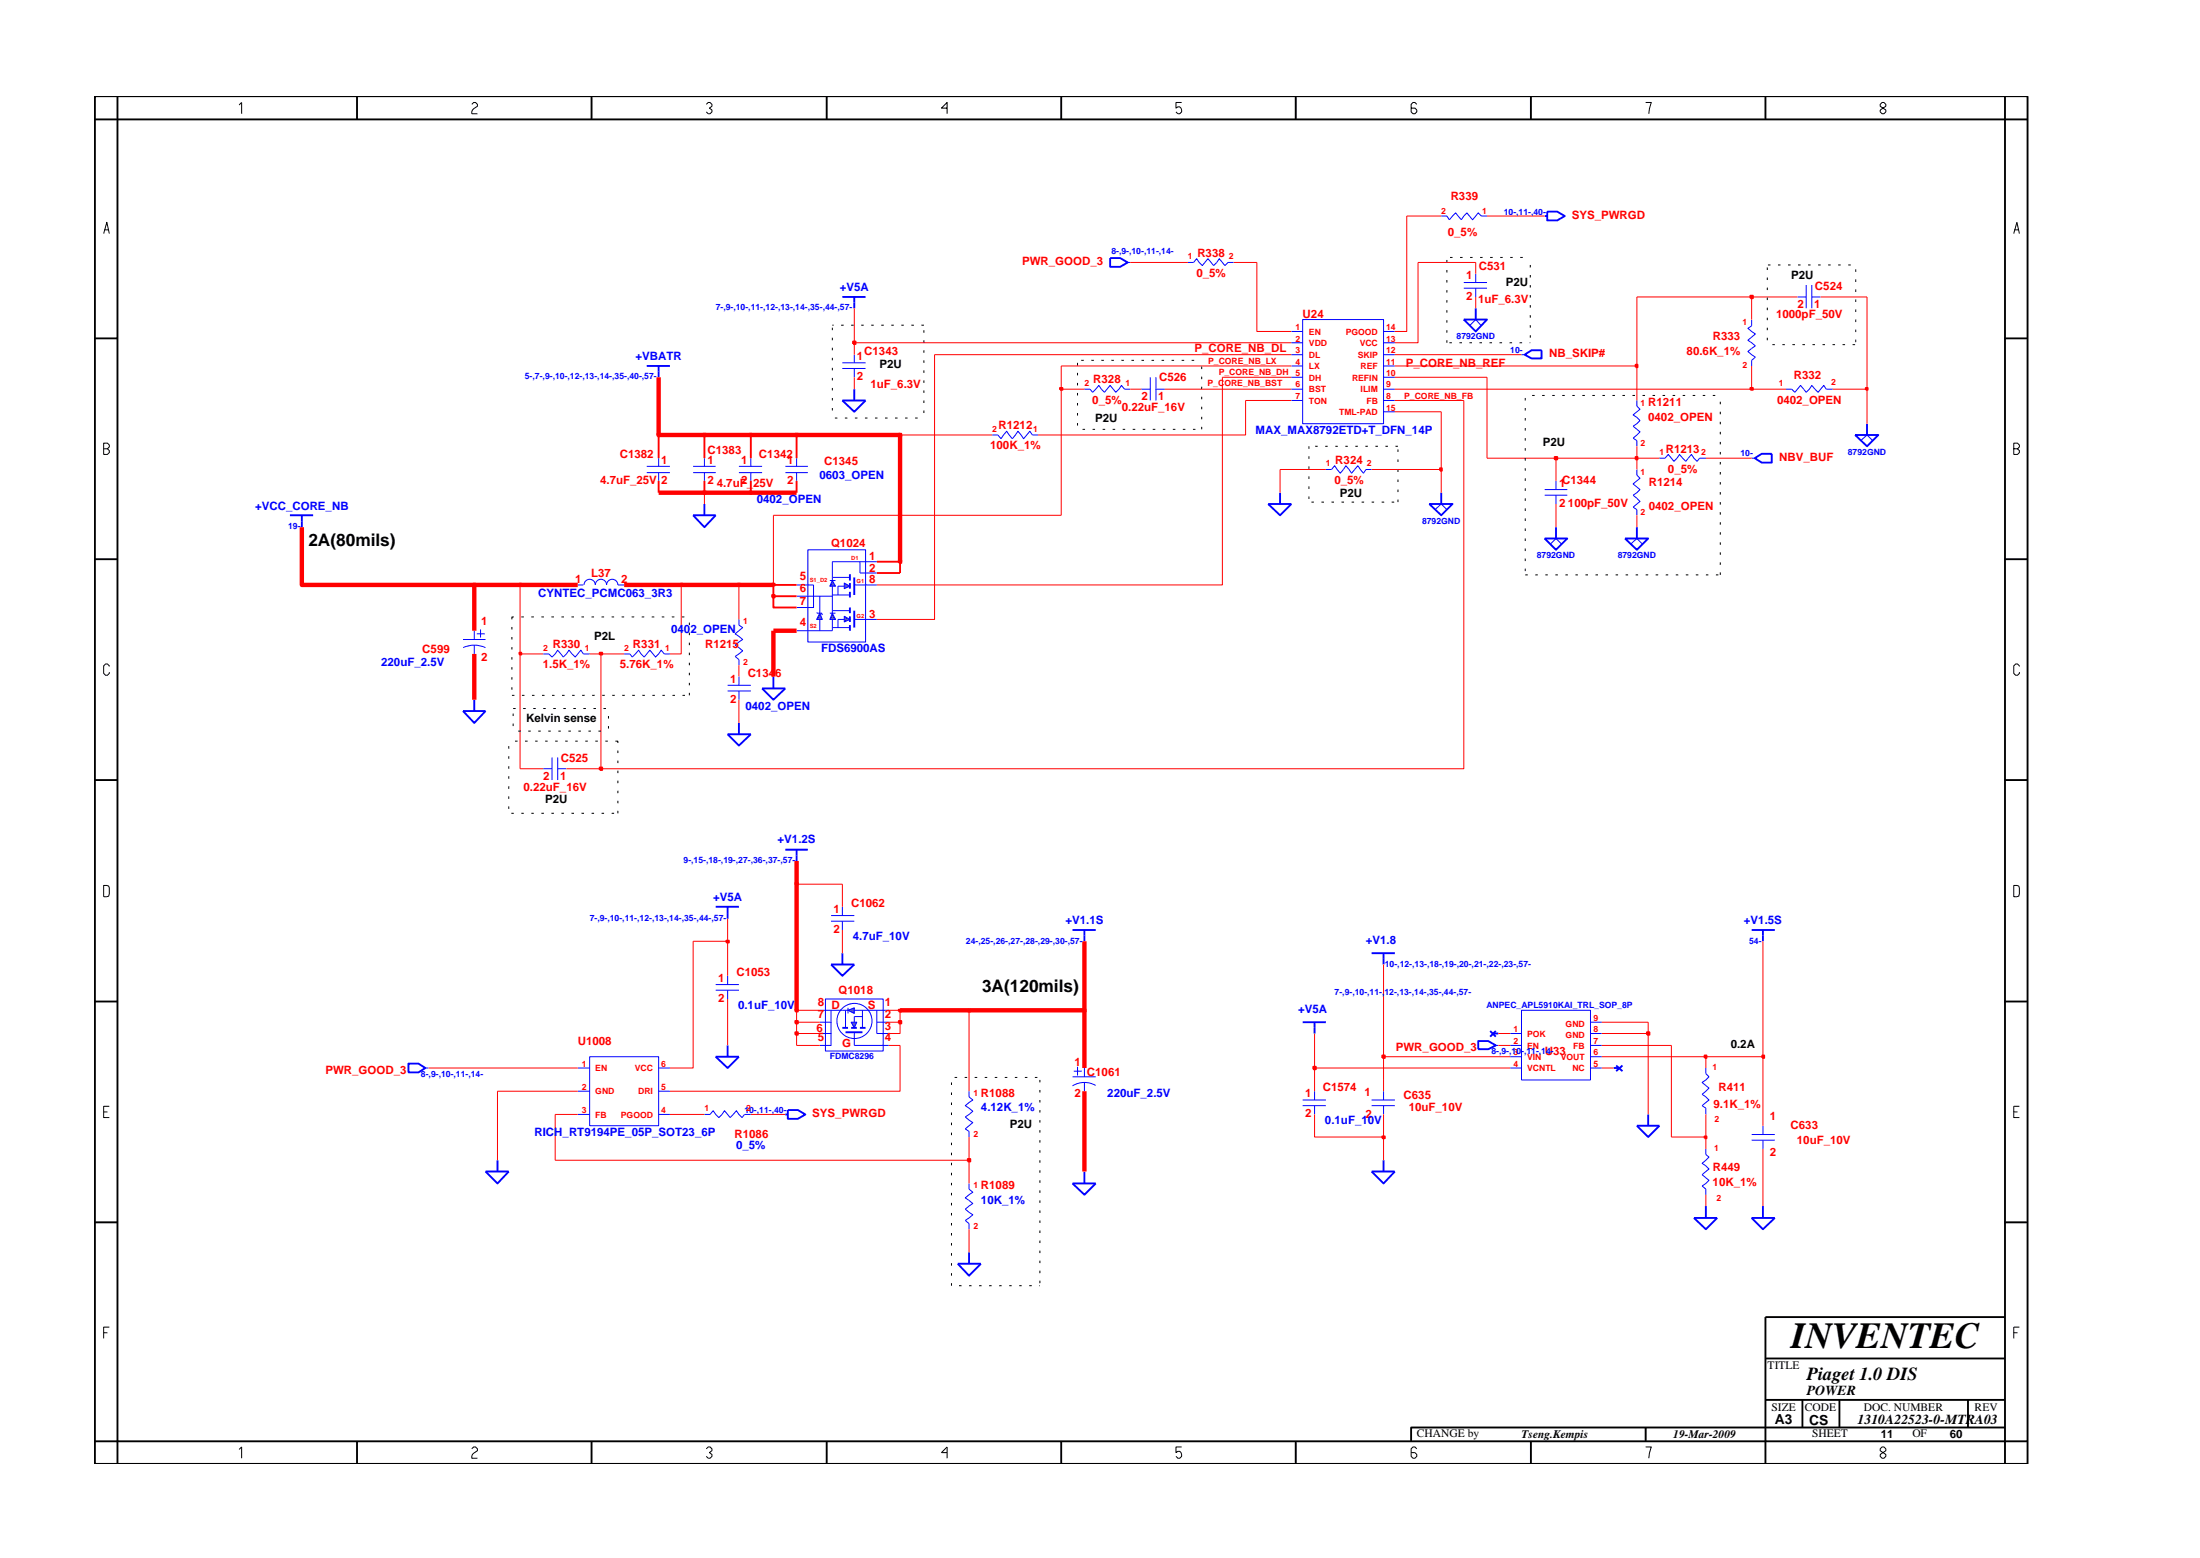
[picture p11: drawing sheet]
<svg xmlns="http://www.w3.org/2000/svg" width="297mm" height="210mm" viewBox="0 0 297 210" stroke-linecap="round" stroke-linejoin="round" font-family="sans-serif">
<g fill="none" stroke="#00f" stroke-width=".25">
<path d="M115.3 77.9v2.4M208.6 72.7h3l-1.5 1.5zM210.1 71.1v1.6M144.8 125.5h3.1M146.4 125.5v1.5M175.9 138h3.1M177.5 138v1.5M201.2 139.1l.8 .8M201.5 139.5h.8M202 139.1l-.8 .8M55.1 143.5h1.4l.9 .6-.9 .6h-1.4zM106 150.4h.4"/>
<path d="M106.4 149.8h1.3l1 .6-1 .6h-1.3zM144.8 159.7h3.1l-1.5 1.5zM146.4 158.1v1.6M221 151.9h3.1l-1.6 1.5zM222.5 150.4v1.5"/>
</g>
<g fill="none" stroke="#00f" stroke-width=".14">
<path d="M146.4 52.5h.8l.3 .4 .9-.9 .7 .9 .8-.9 .8 .9 .7-.9 .4 .5h.8M154.1 52.5h1.2M155.3 50.9v3.1M156.1 52.5h1.2M156.1 50.9v3.1M209.3 73.4l.8-.7 .7 .7M224.1 61.8h.7l.4-.5 .8 1 .8-1 .8 1 .8-1 .7 1 .4-.5h.8M73.3 88.3h.8l.4 .4 .8-1 .8 1 .7-1 .9 1 .7-1 .4 .6h.8M84.3 88.3h.7l.4 .4 .8-1 .8 1 .7-1 .8 1 .8-1 .4 .6h.8M57.4 144.1h.5M185.2 149.2h3.1M185.2 148.4h3.1"/>
<path d="M186.8 147.3v1.1M186.8 149.2v1.2"/>
</g>
<path d="M112.4 78.3l.4 .8h-.8z" fill="#3c3cc8"/>
<path d="M112 78.3h.8M112.4 78.3l.4 .8h-.8z" fill="none" stroke="#00f" stroke-width=".14"/>
<path d="M114 78.7l.8 .4-.8 .3z" fill="#3c3cc8"/>
<path d="M112.4 79.1v1.2h2.4M114 78.7l.8 .4-.8 .3zM114 79.1h-.9v1.2M114.8 77.9h-2.4v.4" fill="none" stroke="#00f" stroke-width=".14"/>
<path d="M114.8 77.5v.8M114.8 78.7v.7M114.8 79.9v.7" fill="none" stroke="#00f" stroke-width=".25"/>
<path d="M110.7 82.7l.3 .9h-.7z" fill="#3c3cc8"/>
<path d="M112.4 75.8v2.1M110.3 82.7h.6l.1 .3M110.7 82.7l.3 .9h-.7z" fill="none" stroke="#00f" stroke-width=".14"/>
<path d="M115.3 82.4v2.3" fill="none" stroke="#00f" stroke-width=".25"/>
<path d="M112.4 82.7l.4 .9h-.8z" fill="#3c3cc8"/>
<path d="M112 82.7h.8M112.4 82.7l.4 .9h-.8z" fill="none" stroke="#00f" stroke-width=".14"/>
<path d="M114 83.2l.8 .4-.8 .3z" fill="#3c3cc8"/>
<g fill="none" stroke="#00f" stroke-width=".14">
<path d="M243.9 38.5v3.1M244.6 38.5v3.1M113.7 49h3.2M113.7 49.7h3.2M115.3 47.9v1.1M115.3 49.7v1.2M221 54v.8l.4 .4-.9 .8 .9 .8-.9 .7 .9 .8-.9 .8 .5 .4v.7M242.7 40.1h1.2M244.6 40.1h1.2M107.6 78.9h2.2v3.1h-2.2M109.1 74.2h7.8v12.4h-7.8zM112.4 75.8h6"/>
<path d="M115.3 78.9h3.1M116.1 75.8v1.5h2.3M193.7 68.8l.9-.8 .8 .8M208.6 66.1h3M208.6 66.8h3M210.1 64.9v1.2M210.1 66.8v1.2M220.2 73.4l.8-.7 .8 .7M107.6 80.5h4.8M110.7 80.5v2.2M110.7 83.6v1.5M112.4 80.3v2.4"/>
<path d="M112.4 83.6v1.5h-4.8M112.4 84.7h2.4M112.4 82.4h2.4M114 83.2l.8 .4-.8 .3zM114 83.6h-.9v1.1M115.3 83.6h3.1M112.2 123.6h3.1M112.2 124.3h3.1M113.7 122.4v1.2M113.7 124.3v1.2M115.3 139.3v1.8M203.9 139.5h1.5"/>
<path d="M205.4 136.3h9.3v9.4h-9.3zM214.7 139.5h1.6M214.7 138h1.6M130.8 159.7v.8l.5 .4-1 .8 1 .7-1 .8 1 .7-1 .8 .5 .4v.8M203.9 141.1h1.5M203.9 144.1h1.5M203.9 142.6h1.5M214.7 142.6h1.6M214.7 141.1h1.6M214.7 144.1h1.6M230.3 144.1v.8l.4 .4-.9 .8 .9 .7-.9 .9 .9 .7-.9 .8 .5 .3v.9M236.5 153.1h3.1"/>
<path d="M236.5 153.9h3.1M238 151.9v1.2M238 153.9v1.2"/>
</g>
<g fill="none" stroke="#00f" stroke-width=".25">
<path d="M193 68h3.1l-1.5 1.5zM194.6 66.5v1.5M219.4 72.7h3.1l-1.5 1.5zM221 71.1v1.6M62.5 96h3.1l-1.6 1.6zM64 94.4v1.6M114.8 82v.7M114.8 83.2v.7M114.8 84.4v.7M96.6 122.4h3.2M98.2 122.4v1.6M114.2 139.3h2.2"/>
<path d="M185.2 128.6h3.1M186.8 128.6v1.6M236.5 125.5h3.1M238 125.5v1.5M228.7 164.4h3.1l-1.5 1.5zM230.3 162.8v1.6"/>
</g>
<path d="M114.5 136.3l.8-.3v.8z" fill="#3c3cc8"/>
<path d="M114.5 136.3l.8-.3v.8zM114.5 136v.8" fill="none" stroke="#00f" stroke-width=".14"/>
<path d="M114.9 138h.8l-.4 .7z" fill="#3c3cc8"/>
<g fill="none" stroke="#00f" stroke-width=".14">
<path d="M152.3 35.4h.3M160.4 35.4h.7l.5-.5 .7 .9 .8-.9 .8 .9 .7-.9 .8 .9 .4-.4h.8M194.6 29.2h.8l.3 .5 .8-1 .8 1 .8-1 .7 1 .8-1 .4 .5h.8M197.6 38.9h3.2M197.6 38.1h3.2M199.2 36.9v1.2M199.2 38.9v1.2M134 58.7h.7l.5 .5 .7-1 .8 1 .7-1 .8 1 .9-1 .3 .5h.8M174.4 52.5h1.5M174.4 46.3h1.5M174.4 49.4h1.5M174.4 44.7h1.5"/>
<path d="M174.4 47.9h1.5M174.4 50.9h1.5M174.4 54h1.5M175.9 43.1h10.9v14.1h-10.9zM186.8 44.7h1.5M186.8 47.9h1.5M186.8 50.9h1.5M186.8 54h1.5M186.8 52.5h1.5M186.8 46.3h1.5M186.8 49.4h1.5M186.8 55.6h1.5"/>
<path d="M198.4 44l.8-.9 .8 .9M205.4 47.9h.5M236.5 43.1v.9l-.5 .3 1 .8-1 .8 1 .8-1 .7 1 .8-.5 .4v.8M241.2 52.5h.7l.4 .4 .8-.9 .8 .9 .7-.9 .9 .9 .7-.9 .4 .5h.8M251.2 59.5l.9-.8 .7 .8M78 78.9h.8M78.9 78.9a.76 .76 0 0 1 .7-.7 .76 .76 0 0 1 .8 .7 .76 .76 0 0 1 .7-.7 .76 .76 0 0 1 .8 .7 .76 .76 0 0 1 .8-.7 .76 .76 0 0 1 .7 .7h.9M87.3 62.9h3.2M87.3 63.8h3.2M88.9 61.8v1.1M88.9 63.8v1.1M93.6 62.9h3"/>
<path d="M93.6 63.8h3M95.1 61.8v1.1M95.1 63.8v1.1M99.8 63.8h3.1M99.8 62.9h3.1M101.4 61.8v1.1M101.4 63.8v1.1M106 62.9h3.1M106 63.8h3.1M107.6 61.8v1.1M107.6 63.8v1.1M179 63.4h.8l.4-.5 .8 1 .7-1 .8 1 .8-1 .8 1 .3-.5h.8"/>
<path d="M221 63.4v.7l.4 .4-.9 .8 .9 .8-.9 .7 .9 .9-.9 .7 .5 .4v.7M236.5 61.8h.4M62.5 86.3h3.1M62.5 87.4a3.6 3.6 0 0 1 3 0M64 85.1v1.2M64 87.1v1.2M64.4 85.5h1.1M64.9 84.9v1.1M98.2 92.5h3.2M98.2 93.2h3.2M99.8 91.3v1.2M99.8 93.2v1.2"/>
<path d="M99.8 83.6v.8l.5 .3-1 .8 1 .8-1 .8 1 .7-1 .8 .5 .4v.8M73.3 103.7h1.2M74.5 102.2v3.1M75.3 102.2v3.1M75.3 103.7h1.2M96.6 133.6h3.2M96.6 132.9h3.2M98.2 131.7v1.2M98.2 133.6v1.2M110.7 139.5h1.5M110.7 138h1.5M111.4 134.8h7.8v7h-7.8z"/>
<path d="M112.2 136.3v4.8h-1.5M114.2 136.3v2.4M114.5 136.3h-3.8M114.9 138h.8l-.4 .7zM115.3 136.3h4.7M116.4 137.2h-1.1v.8M116.4 136.3v2.4M118.4 138h1.6M118.4 136.3v3.2h1.6M78 150.4h1.6M78 144.1h1.6M78 147.3h1.6"/>
<path d="M79.6 142.6h9.3v9.3h-9.3zM88.9 150.4h1.6M88.9 144.1h1.6M88.9 147.3h1.6M95.1 150.4h.8l.4-.5 .8 .9 .7-.9 .8 .9 .8-.9 .8 .9 .3-.4h.9M115.3 141.1h4.7M130.8 147.3v.7l.5 .4-1 .8 1 .8-1 .7 1 .8-1 .8 .5 .4v.7M144.8 145.3h3.1M145 144.6h1.1M145.5 144v1.1M146.4 144.1v1.2M146.4 146.1v1.2"/>
<path d="M147.9 146.5a3 3 0 0 0-3.1 0M175.9 149.2h3.1M175.9 148.4h3.1M177.5 147.3v1.1M177.5 149.2v1.2M202 141.1h.3M230.3 155.1v.7l.4 .4-.9 .8 .9 .8-.9 .7 .9 .8-.9 .7 .5 .5v.7"/>
<circle cx="115.4" cy="137.8" r="2.37"/>
</g>
<g fill="none" stroke="#00f" stroke-width=".25">
<path d="M149.9 34.8h1.3l1.1 .6-1.1 .6h-1.3zM208.6 29.2h.3M208.9 28.6h1.4l1 .6-1 .5h-1.4zM87.3 49.4h3.2M88.9 49.4v1.5M113.7 54h3.2l-1.6 1.6zM113.7 40.1h3.2M115.3 40.1v1.5M115.3 52.5v1.5M197.6 43.1h3.2l-1.6 1.6zM199.2 41.6v1.5M205.9 47.9l.9-.6h1.3v1.1h-1.3z"/>
<path d="M250.5 58.7h3.1l-1.5 1.5zM252.1 57.2v1.5M39.1 69.5h3.2M40.8 69.5v1.6M93.6 69.5h3l-1.5 1.6zM95.1 68v1.5M171.2 68h3.2l-1.6 1.5zM172.8 66.5v1.5M236.9 61.8l1-.6h1.3v1.2h-1.3zM98.2 99.1h3.2l-1.6 1.5zM99.8 97.6v1.5M102.9 92.9h3.1l-1.6 1.5z"/>
<path d="M104.4 91.3v1.6M106 114.7h3.1M107.6 114.7v1.5M112.2 130.2h3.1l-1.6 1.5zM113.7 138.7h.8M113.7 128.6v1.6M114.9 138.7h.8M116.1 138.7h.8M65.6 158.1h3.1l-1.5 1.6zM67.2 156.6v1.5M96.6 142.6h3.2l-1.6 1.5zM98.2 141.1v1.5"/>
<path d="M185.2 158.1h3.1l-1.5 1.6zM186.8 156.6v1.5M199.6 140.5h1.3l1.1 .6-1.1 .5h-1.3zM217.9 144.1h.7M218.2 143.8l.9 .8M219.1 143.8l-.9 .8M129.3 170.5h3.1l-1.6 1.7zM130.8 169v1.5M236.5 164.4h3.1l-1.6 1.5zM238 162.8v1.6"/>
</g>
<path d="M67.2 147.3v9.3M75 150.4v6.2h55.8v3.1M238 155.1v7.7M130.8 165.9v3.1M230.3 161.2v1.6" fill="none" stroke="#f00" stroke-width=".14"/>
<path d="M146.4 147.3v10.8" fill="none" stroke="#f00" stroke-width=".59"/>
<path d="M130.7 156.4h.3v.3h-.3z" fill="#8e2323"/>
<path d="M130.7 156.4h.3v.3h-.3z" fill="none" stroke="#f00" stroke-width=".25"/>
<path d="M130.8 153.4v3.2M177.5 150.4v3h9.3v3.2M230.3 153.4v1.7" fill="none" stroke="#f00" stroke-width=".14"/>
<path d="M186.6 153.4h.4v.2h-.4z" fill="#8e2323"/>
<path d="M186.6 153.4h.4v.2h-.4z" fill="none" stroke="#f00" stroke-width=".25"/>
<path d="M186.8 150.4v3M225.7 141.1v12.3h4.6" fill="none" stroke="#f00" stroke-width=".14"/>
<path d="M230.2 153.4h.2v.2h-.2z" fill="#8e2323"/>
<path d="M230.2 153.4h.2v.2h-.2z" fill="none" stroke="#f00" stroke-width=".25"/>
<g fill="none" stroke="#f00" stroke-width=".14">
<path d="M93.6 127v17.1h-3.1M130.8 136.3v11M222.5 139.5v10.9M57.9 144.1h20.1M67.2 147.3h10.8M75 150.4h3M90.5 150.4h4.6M101.4 150.4h4.6M121.5 141.1v6.2h-31M177.5 144.1v3.2M186.8 142.6v4.7M230.3 150.4v3"/>
<path d="M238 142.6v9.3"/>
</g>
<path d="M146.4 136.3v7.8" fill="none" stroke="#f00" stroke-width=".59"/>
<path d="M177.3 144h.4v.3h-.4z" fill="#8e2323"/>
<path d="M177.3 144h.4v.3h-.4z" fill="none" stroke="#f00" stroke-width=".25"/>
<path d="M177.5 139.5v4.6h26.4M216.3 144.1h1.6M230.3 142.6v1.5" fill="none" stroke="#f00" stroke-width=".14"/>
<path d="M186.6 142.4h.4v.4h-.4z" fill="#8e2323"/>
<path d="M186.6 142.4h.4v.4h-.4z" fill="none" stroke="#f00" stroke-width=".25"/>
<path d="M186.8 130.2v12.4h17.1M216.3 142.6h14" fill="none" stroke="#f00" stroke-width=".14"/>
<path d="M230.2 142.4h.2v.4h-.2z" fill="#8e2323"/>
<path d="M230.2 142.4h.2v.4h-.2z" fill="none" stroke="#f00" stroke-width=".25"/>
<path d="M230.3 142.6h7.7" fill="none" stroke="#f00" stroke-width=".14"/>
<path d="M237.9 142.4h.3v.4h-.3z" fill="#8e2323"/>
<path d="M237.9 142.4h.3v.4h-.3z" fill="none" stroke="#f00" stroke-width=".25"/>
<path d="M98.2 134.8v6.3M107.6 139.5v1.6h3.1M238 127v15.6M120 141.1h1.5M202.3 141.1h1.6M216.3 141.1h9.4" fill="none" stroke="#f00" stroke-width=".14"/>
<path d="M107.4 139.3h.3v.3h-.3z" fill="#8e2323"/>
<path d="M107.4 139.3h.3v.3h-.3z" fill="none" stroke="#f00" stroke-width=".25"/>
<path d="M107.6 138v1.5h3.1M121.5 138v1.5h-1.5M202.3 139.5h1.6M216.3 139.5h6.2" fill="none" stroke="#f00" stroke-width=".14"/>
<path d="M222.4 139.3h.3v.3h-.3z" fill="#8e2323"/>
<path d="M222.4 139.3h.3v.3h-.3z" fill="none" stroke="#f00" stroke-width=".25"/>
<path d="M222.5 138v1.5" fill="none" stroke="#f00" stroke-width=".14"/>
<path d="M107.4 137.8h.3v.3h-.3z" fill="#8e2323"/>
<path d="M107.4 137.8h.3v.3h-.3z" fill="none" stroke="#f00" stroke-width=".25"/>
<path d="M107.6 136.3v1.7h3.1M120 138h1.5" fill="none" stroke="#f00" stroke-width=".14"/>
<path d="M121.4 137.8h.3v.3h-.3z" fill="#8e2323"/>
<path d="M121.4 137.8h.3v.3h-.3z" fill="none" stroke="#f00" stroke-width=".25"/>
<path d="M121.5 136.3v1.7M216.3 138h6.2" fill="none" stroke="#f00" stroke-width=".14"/>
<path d="M107.4 136.3h.3v.2h-.3z" fill="#8e2323"/>
<path d="M107.4 136.3h.3v.2h-.3z" fill="none" stroke="#f00" stroke-width=".25"/>
<path d="M107.6 136.3h3.1M120 136.3h1.5" fill="none" stroke="#f00" stroke-width=".14"/>
<path d="M107.6 119.3v17" fill="none" stroke="#f00" stroke-width=".59"/>
<path d="M121.4 136.3h.3v.2h-.3z" fill="#8e2323"/>
<path d="M121.4 136.3h.3v.2h-.3z" fill="none" stroke="#f00" stroke-width=".25"/>
<path d="M121.5 136.3h9.3" fill="none" stroke="#f00" stroke-width=".59"/>
<path d="M130.7 136.3h.3v.2h-.3z" fill="#8e2323"/>
<path d="M130.7 136.3h.3v.2h-.3z" fill="none" stroke="#f00" stroke-width=".25"/>
<path d="M130.8 136.3h15.6" fill="none" stroke="#f00" stroke-width=".59"/>
<path d="M146.2 136.3h.4v.2h-.4z" fill="#8e2323"/>
<path d="M146.2 136.3h.4v.2h-.4z" fill="none" stroke="#f00" stroke-width=".25"/>
<path d="M146.4 127v9.3" fill="none" stroke="#f00" stroke-width=".59"/>
<path d="M93.6 127h4.6v4.7M113.7 125.5v3.1" fill="none" stroke="#f00" stroke-width=".14"/>
<path d="M98.1 126.9h.3v.3h-.3z" fill="#8e2323"/>
<path d="M98.1 126.9h.3v.3h-.3z" fill="none" stroke="#f00" stroke-width=".25"/>
<path d="M113.7 119.3v3.1M98.2 124v3" fill="none" stroke="#f00" stroke-width=".14"/>
<path d="M107.4 119.2h.3v.2h-.3z" fill="#8e2323"/>
<path d="M107.4 119.2h.3v.2h-.3z" fill="none" stroke="#f00" stroke-width=".25"/>
<path d="M70.2 88.3v15.4h3.1M76.5 103.7h4.6M107.6 119.3h6.1" fill="none" stroke="#f00" stroke-width=".14"/>
<path d="M107.6 116.2v3.1" fill="none" stroke="#f00" stroke-width=".59"/>
<path d="M81 103.6h.3v.3h-.3z" fill="#8e2323"/>
<path d="M81 103.6h.3v.3h-.3z" fill="none" stroke="#f00" stroke-width=".25"/>
<path d="M197.6 54v49.7h-116.5v-15.4M99.8 89.8v1.5M99.8 94.4v3.2" fill="none" stroke="#f00" stroke-width=".14"/>
<path d="M64 88.3v6.1M104.4 85.1v6.2" fill="none" stroke="#f00" stroke-width=".59"/>
<path d="M70.1 88.1h.3v.2h-.3z" fill="#8e2323"/>
<path d="M70.1 88.1h.3v.2h-.3z" fill="none" stroke="#f00" stroke-width=".25"/>
<path d="M70.2 78.9v9.4h3.1M79.6 88.3h1.5" fill="none" stroke="#f00" stroke-width=".14"/>
<path d="M81 88.1h.3v.2h-.3z" fill="#8e2323"/>
<path d="M81 88.1h.3v.2h-.3zM104.4 80.5v1.5h3.2" fill="none" stroke="#f00" stroke-width=".25"/>
<path d="M126.2 47.9v35.7h-7.8M92 78.9v9.4h-1.5M99.8 78.9v4.7M81.1 88.3h3.2" fill="none" stroke="#f00" stroke-width=".14"/>
<path d="M64 78.9v6.2M104.4 85.1h3.2" fill="none" stroke="#f00" stroke-width=".59"/>
<path d="M104.3 80.3h.3v.3h-.3z" fill="#8e2323"/>
<path d="M104.4 78.9v1.6h3.2M104.3 80.3h.3v.3h-.3z" fill="none" stroke="#f00" stroke-width=".25"/>
<path d="M40.8 71.1v7.8h23.2" fill="none" stroke="#f00" stroke-width=".59"/>
<path d="M63.9 78.8h.3v.2h-.3z" fill="#8e2323"/>
<path d="M63.9 78.8h.3v.2h-.3z" fill="none" stroke="#f00" stroke-width=".25"/>
<path d="M64 78.9h6.2" fill="none" stroke="#f00" stroke-width=".59"/>
<path d="M70.1 78.8h.3v.2h-.3z" fill="#8e2323"/>
<path d="M70.1 78.8h.3v.2h-.3z" fill="none" stroke="#f00" stroke-width=".25"/>
<path d="M70.2 78.9h7.8M84.3 78.9h7.7" fill="none" stroke="#f00" stroke-width=".59"/>
<path d="M91.9 78.8h.2v.2h-.2z" fill="#8e2323"/>
<path d="M91.9 78.8h.2v.2h-.2z" fill="none" stroke="#f00" stroke-width=".25"/>
<path d="M92 78.9h7.8" fill="none" stroke="#f00" stroke-width=".59"/>
<path d="M99.6 78.8h.3v.2h-.3z" fill="#8e2323"/>
<path d="M99.6 78.8h.3v.2h-.3z" fill="none" stroke="#f00" stroke-width=".25"/>
<path d="M99.8 78.9h4.6" fill="none" stroke="#f00" stroke-width=".59"/>
<path d="M104.3 78.8h.3v.2h-.3z" fill="#8e2323"/>
<path d="M104.3 78.8h.3v.2h-.3zM104.4 78.9h3.2M118.4 75.8h3.1v1.5h-3.1" fill="none" stroke="#f00" stroke-width=".25"/>
<path d="M165 50.9v28h-46.6M104.4 69.5v9.4" fill="none" stroke="#f00" stroke-width=".14"/>
<path d="M121.4 75.6h.3v.4h-.3z" fill="#8e2323"/>
<path d="M88.9 64.9v1.6M121.4 75.6h.3v.4h-.3z" fill="none" stroke="#f00" stroke-width=".25"/>
<path d="M121.5 58.7v17.1M88.9 66.5h6.2" fill="none" stroke="#f00" stroke-width=".59"/>
<path d="M143.3 52.5v17h-38.9M95.1 66.5v1.5M210.1 68v3.1M221 69.5v1.6" fill="none" stroke="#f00" stroke-width=".14"/>
<path d="M94.9 66.3h.4v.4h-.4z" fill="#8e2323"/>
<path d="M94.9 66.3h.4v.4h-.4zM95.1 64.9v1.6" fill="none" stroke="#f00" stroke-width=".25"/>
<path d="M95.1 66.5h6.3" fill="none" stroke="#f00" stroke-width=".59"/>
<path d="M101.2 66.3h.3v.4h-.3z" fill="#8e2323"/>
<path d="M101.2 66.3h.3v.4h-.3zM101.4 64.9v1.6M107.6 64.9v1.6" fill="none" stroke="#f00" stroke-width=".25"/>
<path d="M101.4 66.5h6.2" fill="none" stroke="#f00" stroke-width=".59"/>
<path d="M179 63.4h-6.2v3.1M185.2 63.4h9.4v3.1M210.1 61.8v3.1" fill="none" stroke="#f00" stroke-width=".14"/>
<path d="M194.4 63.2h.3v.3h-.3z" fill="#8e2323"/>
<path d="M88.9 58.7v3.1M95.1 58.7v3.1M101.4 58.7v3.1M107.6 58.7v3.1M194.4 63.2h.3v.3h-.3z" fill="none" stroke="#f00" stroke-width=".25"/>
<path d="M194.6 55.6v7.8M200.8 50.9v10.9h9.3M221 61.8v1.6" fill="none" stroke="#f00" stroke-width=".14"/>
<path d="M209.9 61.7h.4v.3h-.4z" fill="#8e2323"/>
<path d="M209.9 61.7h.4v.3h-.4z" fill="none" stroke="#f00" stroke-width=".25"/>
<path d="M210.1 61.8h10.9" fill="none" stroke="#f00" stroke-width=".14"/>
<path d="M220.8 61.7h.3v.3h-.3z" fill="#8e2323"/>
<path d="M220.8 61.7h.3v.3h-.3z" fill="none" stroke="#f00" stroke-width=".25"/>
<path d="M221 60.2v1.6h3.1M230.3 61.8h6.2" fill="none" stroke="#f00" stroke-width=".14"/>
<path d="M88.8 58.5h.3v.4h-.3z" fill="#8e2323"/>
<path d="M88.8 58.5h.3v.4h-.3z" fill="none" stroke="#f00" stroke-width=".25"/>
<path d="M88.9 50.9v7.8h6.2" fill="none" stroke="#f00" stroke-width=".59"/>
<path d="M94.9 58.5h.4v.4h-.4z" fill="#8e2323"/>
<path d="M94.9 58.5h.4v.4h-.4z" fill="none" stroke="#f00" stroke-width=".25"/>
<path d="M95.1 58.7h6.3" fill="none" stroke="#f00" stroke-width=".59"/>
<path d="M101.2 58.5h.3v.4h-.3z" fill="#8e2323"/>
<path d="M101.2 58.5h.3v.4h-.3z" fill="none" stroke="#f00" stroke-width=".25"/>
<path d="M101.4 58.7h6.2" fill="none" stroke="#f00" stroke-width=".59"/>
<path d="M107.4 58.5h.3v.4h-.3z" fill="#8e2323"/>
<path d="M107.4 58.5h.3v.4h-.3z" fill="none" stroke="#f00" stroke-width=".25"/>
<path d="M107.6 58.7h13.9" fill="none" stroke="#f00" stroke-width=".59"/>
<path d="M121.4 58.5h.3v.4h-.3z" fill="#8e2323"/>
<path d="M121.4 58.5h.3v.4h-.3z" fill="none" stroke="#f00" stroke-width=".25"/>
<path d="M115.3 50.9v1.6M121.5 58.7h12.5M174.4 54h-6.2v4.7h-28M188.3 55.6h6.3M188.3 54h9.3M221 49.4v4.6M252.1 52.5v4.7" fill="none" stroke="#f00" stroke-width=".14"/>
<path d="M143.1 52.4h.4v.2h-.4z" fill="#8e2323"/>
<path d="M143.1 52.4h.4v.2h-.4z" fill="none" stroke="#f00" stroke-width=".25"/>
<path d="M143.3 49.4v3.1h3.1M152.6 52.5h1.5M157.3 52.5h17.1M188.3 52.5h48.2" fill="none" stroke="#f00" stroke-width=".14"/>
<path d="M236.3 52.4h.4v.2h-.4z" fill="#8e2323"/>
<path d="M236.3 52.4h.4v.2h-.4z" fill="none" stroke="#f00" stroke-width=".25"/>
<path d="M236.5 49.4v3.1h4.7M247.4 52.5h4.7" fill="none" stroke="#f00" stroke-width=".14"/>
<path d="M251.9 52.4h.3v.2h-.3z" fill="#8e2323"/>
<path d="M251.9 52.4h.3v.2h-.3z" fill="none" stroke="#f00" stroke-width=".25"/>
<path d="M143.3 49.4h31.1M165 50.9h9.4M188.3 50.9h12.5M188.3 49.4h32.7M252.1 40.1v12.4" fill="none" stroke="#f00" stroke-width=".14"/>
<path d="M220.8 49.2h.3v.4h-.3z" fill="#8e2323"/>
<path d="M220.8 49.2h.3v.4h-.3z" fill="none" stroke="#f00" stroke-width=".25"/>
<path d="M115.3 46.3v1.6M126.2 47.9h48.2M188.3 47.9h17.1M221 40.1v9.3" fill="none" stroke="#f00" stroke-width=".14"/>
<path d="M115.2 46.1h.3v.3h-.3z" fill="#8e2323"/>
<path d="M115.2 46.1h.3v.3h-.3z" fill="none" stroke="#f00" stroke-width=".25"/>
<path d="M169.7 35.4v9.3h4.7M189.9 29.2v15.5h-1.6M191.5 35.4v10.9h-3.2M115.3 41.6v4.7h59.1M199.2 40.1v1.5M221 40.1h15.5v3" fill="none" stroke="#f00" stroke-width=".14"/>
<path d="M236.3 39.9h.4v.3h-.4z" fill="#8e2323"/>
<path d="M236.3 39.9h.4v.3h-.4z" fill="none" stroke="#f00" stroke-width=".25"/>
<path d="M152.6 35.4h7.8M166.6 35.4h3.1M189.9 29.2h4.7M191.5 35.4h7.7v1.5M200.8 29.2h7.8M236.5 40.1h6.2M245.8 40.1h6.3" fill="none" stroke="#f00" stroke-width=".14"/>
<g fill="none" stroke="#000" stroke-width=".25">
<path d="M12.8 13h261v184.6h-261zM15.9 13v184.6M48.2 13v3.1M79.9 13v3.1M111.6 13v3.1M143.3 13v3.1M174.9 13v3.1M206.7 13v3.1M238.4 13v3.1M270.7 13v184.6M273.8 16.1h-261M12.8 45.7h3.1"/>
<path d="M270.7 45.7h3.1M12.8 75.5h3.1M270.7 75.5h3.1M12.8 105.3h3.1M270.7 105.3h3.1M12.8 135.2h3.1M270.7 135.2h3.1M12.8 165h3.1M270.7 177.7h-32.3v19.9M270.7 165h3.1M48.2 194.5v3.1M79.9 194.5v3.1"/>
<path d="M111.6 194.5v3.1M143.3 194.5v3.1M174.9 194.5v3.1M206.7 194.5v3.1M222.2 192.6v1.9M238.4 183.3h32.3M238.4 188.9h32.3M243.4 188.9v3.7M248.4 188.9v3.7M265.7 188.9v3.7M270.7 192.6h-80.2v1.9M273.8 194.5h-261"/>
</g>
<g fill="none" stroke="#000" stroke-width=".14">
<path d="M32.3 14.2l.3-.4v1.6M63.7 14.1l.3-.3h.2l.3 .3v.2l-.7 .5-.1 .6h.8M95.4 14.1l.2-.3h.3l.2 .3v.2l-.3 .3 .3 .2v.3l-.2 .3h-.3l-.2-.3M127.9 14.6h-.8l.8-.8v1.6M159.5 13.8h-.7v.8l.2-.2a.5 .5 0 0 1 .5 .7l-.2 .3h-.3l-.2-.3M191.3 14.1l-.3-.3h-.2l-.3 .3v1l.3 .3h.2l.3-.3v-.3l-.3-.2h-.5M222.2 13.8h.8l-.4 1.6M254.1 13.8l-.2 .3v.2l.7 .5v.3l-.2 .3h-.3l-.2-.3v-.3l.7-.5v-.2l-.2-.3zM14 31.5l.4-1.5 .4 1.5M14.1 31h.6M195.4 35.1v.3M195.4 36.4v.4"/>
<path d="M195.4 37.8v.3M195.4 39.1v.4M195.8 34.7h.3M197.1 34.7h.4M198.5 34.7h.3M199.8 34.7h.4M201.2 34.7h.3M202.6 34.7h.3M203.9 34.7h.3M205.3 34.7h.3M206.6 35.8v.3M206.6 37.1v.4"/>
<path d="M206.6 38.5v.3M206.6 39.8v.4M238.6 36.1v.3M238.6 37.5v.3M238.6 38.8v.3M238.7 35.8h.3M240.1 35.8h.3M241.4 35.8h.4M242.8 35.8h.3M244.1 35.8h.4M245.5 35.8h.3M246.8 35.8h.4"/>
<path d="M248.2 35.8h.3M249.5 35.8h.4M250.6 36.4v.3M250.6 37.7v.3M250.6 39.1v.3M272 31h.6M272.7 31.5l-.4-1.5-.4 1.5M14 59.8h.5l.3 .3v.2l-.3 .3 .3 .2v.3l-.3 .2h-.5zM112.4 43.9h.2M112.4 44.2v.4M112.4 45.6v.3M112.4 46.9v.4"/>
<path d="M112.4 48.3v.3M112.4 49.6v.4M112.4 51v.3M112.4 52.4v.3M112.4 53.7v.3M112.4 55.1v.3M112.7 56.4h.4M113.6 43.9h.3M114.1 56.4h.3M114.9 43.9h.4M115.4 56.4h.4M116.3 43.9h.3"/>
<path d="M116.8 56.4h.3M117.6 43.9h.4M118.1 56.4h.4M119 43.9h.3M119.5 56.4h.3M120.3 43.9h.4M120.8 56.4h.4M121.7 43.9h.3M122.2 56.4h.3M123 43.9h.4M123.6 56.4h.3M124.4 43.9h.3"/>
<path d="M124.7 44.6v.3M124.7 45.9v.4M124.7 47.3v.3M124.7 48.6v.4M124.7 50v.3M124.7 51.3v.4M124.7 52.7v.3M124.7 54v.4M124.7 55.4v.3M145.5 49v.3M145.5 50.3v.4M145.5 51.7v.3"/>
<path d="M145.5 53v.4M145.5 54.4v.3M145.5 55.7v.4M145.5 57.1v.3M146 48.6h.3M146.2 57.9h.3M147.3 48.6h.4M147.5 57.9h.4M148.7 48.6h.3M148.9 57.9h.3M150.1 48.6h.3M150.2 57.9h.4"/>
<path d="M151.4 48.6h.4M151.6 57.9h.3M152.8 48.6h.3M152.9 57.9h.4M154.1 48.6h.4M154.3 57.9h.3M155.5 48.6h.3M155.6 57.9h.4M156.8 48.6h.4M157 57.9h.3M158.2 48.6h.3M158.4 57.9h.3"/>
<path d="M159.5 48.6h.4M159.7 57.9h.3M160.9 48.6h.3M161.1 57.9h.3M162.2 49.5v.3M162.2 50.8v.4M162.2 52.2v.3M162.2 53.5v.4M162.2 54.9v.3M162.2 56.2v.4M162.2 57.6v.3M195.4 40.5v.3"/>
<path d="M195.4 41.9v.3M195.4 43.2v.3M195.4 44.6v.3M195.4 45.9v.4M195.7 46.3h.3M197 46.3h.4M198.4 46.3h.3M199.8 46.3h.3M201.1 46.3h.4M202.5 46.3h.3M203.8 46.3h.4M205.2 46.3h.3"/>
<path d="M205.9 53.7v.3M205.9 55.1v.3M205.9 56.4v.4M205.9 57.8v.3M205.9 59.1v.4M206.5 46.3h.1M206.6 41.2v.3M206.6 42.5v.4M206.6 43.9v.3M206.6 45.2v.4M206.9 53.4h.3M208.2 53.4h.4"/>
<path d="M209.6 53.4h.3M210.9 53.4h.4M212.3 53.4h.3M213.6 53.4h.4M215 53.4h.3M216.4 53.4h.3M217.7 53.4h.3M219.1 53.4h.3M220.4 53.4h.4M221.8 53.4h.3M223.1 53.4h.4M224.5 53.4h.3"/>
<path d="M225.8 53.4h.4M227.2 53.4h.3M228.5 53.4h.4M229.9 53.4h.3M231.3 53.4h.3M232.3 54.2v.4M232.3 55.6v.3M232.3 56.9v.4M232.3 58.3v.3M232.3 59.6v.4M238.6 40.2v.3M238.6 41.5v.4"/>
<path d="M238.6 42.9v.3M238.6 44.2v.4M238.6 45.6v.3M239.3 46.5h.3M240.7 46.5h.3M242 46.5h.3M243.4 46.5h.3M244.7 46.5h.4M246.1 46.5h.3M247.4 46.5h.4M248.8 46.5h.3M250.1 46.5h.4"/>
<path d="M250.6 40.4v.4M250.6 41.8v.3M250.6 43.1v.4M250.6 44.5v.3M250.6 45.8v.4M14 60.6h.5M176.7 60.2v.4M176.7 61.6v.3M176.7 62.9v.4M176.7 64.3v.3M176.7 65.6v.4M176.7 67v.3"/>
<path d="M177.1 67.8h.3M177.6 60.2h.3M178.4 67.8h.4M178.9 60.2h.4M179.8 67.8h.3M180.3 60.2h.3M181.1 67.8h.4M181.6 60.2h.4M182.5 67.8h.3M183 60.2h.3M183.8 67.8h.4M184.3 60.2h.4"/>
<path d="M185.2 67.8h.3M185.7 60.2h.3M186.5 67.8h.4M187.1 60.2h.3M187.9 67.8h.3M188.4 60.2h.4M188.8 60.6v.4M188.8 62v.3M188.8 63.4v.3M188.8 64.7v.4M188.8 66.1v.3M188.8 67.4v.4"/>
<path d="M205.9 77.6h.4M205.9 60.5v.3M205.9 61.8v.4M205.9 63.2v.3M205.9 64.5v.4M205.9 65.9v.3M205.9 67.3v.3M205.9 68.6v.3M205.9 70v.3M205.9 71.3v.4M205.9 72.7v.3M205.9 74v.4"/>
<path d="M205.9 75.4v.3M205.9 76.7v.4M207.3 77.6h.3M208.6 77.6h.4M210 77.6h.3M211.4 77.6h.3M212.7 77.6h.3M214.1 77.6h.3M215.4 77.6h.4M216.8 77.6h.3M218.1 77.6h.4M219.5 77.6h.3"/>
<path d="M220.8 77.6h.4M222.2 77.6h.3M223.5 77.6h.4M224.9 77.6h.3M226.3 77.6h.3M227.6 77.6h.4M229 77.6h.3M230.3 77.6h.4M231.7 77.6h.3M232.3 61v.3M232.3 62.3v.4M232.3 63.7v.3"/>
<path d="M232.3 65.1v.3M232.3 66.4v.3M232.3 67.8v.3M232.3 69.1v.4M232.3 70.5v.3M232.3 71.8v.4M232.3 73.2v.3M232.3 74.5v.4M232.3 75.9v.3M232.3 77.2v.4M271.9 60.6h.5l.3-.3v-.2l-.3-.3h-.5v1.5h.5l.3-.2v-.3l-.3-.2M14.8 89.9l-.3-.3h-.2l-.3 .3v1l.3 .2h.2l.3-.2v-.2"/>
<path d="M69.1 93.8h.4M69.1 84.6v.3M69.1 86v.3M69.1 87.3v.4M69.1 88.7v.3M69.1 90v.4M69.1 91.4v.3M69.1 92.7v.4M69.3 96.3v.3M69.3 97.6v.4M69.3 95.6h.3M69.4 83.3h-.3v.3"/>
<path d="M70 98.7h.3M70.4 83.3h.3M70.5 93.8h.3M70.6 95.6h.4M71.3 98.7h.4M71.7 83.3h.4M71.8 93.8h.4M72 95.6h.3M72.7 98.7h.3M73.1 83.3h.3M73.2 93.8h.3M73.3 95.6h.4"/>
<path d="M74 98.7h.4M74.5 83.3h.3M74.5 93.8h.4M74.7 95.6h.3M75.4 98.7h.3M75.8 83.3h.3M75.9 93.8h.3M76.1 95.6h.3M76.7 98.7h.4M77.2 83.3h.3M77.2 93.8h.4M77.4 95.6h.4"/>
<path d="M78.1 98.7h.3M78.5 83.3h.4M78.6 93.8h.3M78.8 95.6h.3M79.4 98.7h.4M79.9 83.3h.3M80 93.8h.3M80.1 95.6h.4M80.8 98.7h.3M81.2 83.3h.4M81.3 93.8h.3M81.5 95.6h.3"/>
<path d="M82.2 96.6v.4M82.2 98v.3M82.6 83.3h.3M82.7 93.8h.3M83.9 83.3h.4M84 93.8h.4M85.3 83.3h.3M85.4 93.8h.3M86.6 83.3h.4M86.7 93.8h.4M88 83.3h.3M88.1 93.8h.3"/>
<path d="M89.4 83.3h.3M89.4 93.8h.4M90.7 83.3h.3M90.8 93.8h.3M92.1 83.3h.3M92.1 93.8h.4M93.1 84v.4M93.1 85.4v.3M93.1 86.7v.4M93.1 88.1v.3M93.1 89.4v.4M93.1 90.8v.3"/>
<path d="M93.1 92.1v.4M93.1 93.5v.3M272.7 89.9l-.3-.3h-.3l-.2 .3v1l.2 .2h.3l.3-.2v-.2M14 119.5l.7 .1 .1 .2-.1 1.1-.7 .1zM68.7 100.7v.3M68.7 102.1v.3M68.7 103.4v.3M68.7 104.8v.3M68.7 106.1v.4M68.7 107.5v.3M68.7 108.8v.4M69 109.8h.4"/>
<path d="M69.5 100h.4M70.4 109.8h.3M70.9 100h.3M71.7 109.8h.4M72.2 100h.4M73.1 109.8h.3M73.6 100h.3M74.5 109.8h.3M75 100h.3M75.8 109.8h.3M76.3 100h.4M77.2 109.8h.3"/>
<path d="M77.7 100h.3M78.5 109.8h.4M79 100h.4M79.9 109.8h.3M80.4 100h.3M81.2 109.8h.4M81.7 100h.4M82.6 109.8h.3M83.1 100h.3v.3M83.4 101.3v.3M83.4 102.6v.4M83.4 104v.3"/>
<path d="M83.4 105.4v.3M83.4 106.7v.3M83.4 108.1v.3M83.4 109.4v.4M271.9 119.5l.7 .1 .1 .2-.1 1.1-.7 .1zM14 150.1h.5M14.8 149.3h-.8v1.5h.8M128.5 146.1v.3M128.5 147.4v.4M128.5 148.8v.3M128.5 150.1v.4M128.5 151.5v.3"/>
<path d="M128.5 152.9v.3M128.5 154.2v.3M128.5 155.6v.3M128.5 156.9v.4M128.5 158.3v.3M128.5 159.6v.4M128.9 145.4h.3M130.2 145.4h.4M131.6 145.4h.3M133 145.4h.3M134.3 145.4h.3M135.7 145.4h.3"/>
<path d="M137 145.4h.4M138.4 145.4h.3M139.7 145.4h.4M140.4 145.7v.4M140.4 147.1v.3M140.4 148.4v.4M140.4 149.8v.3M140.4 151.2v.3M140.4 152.5v.4M140.4 153.9v.3M140.4 155.2v.4M140.4 156.6v.3"/>
<path d="M140.4 157.9v.4M140.4 159.3v.3M271.9 150.1h.5M272.7 149.3h-.8v1.5h.8M14 179.9h.5M14.8 179.1h-.8v1.5M128.5 161v.3M128.5 162.3v.4M128.5 163.7v.3M128.5 165v.4M128.5 166.4v.3M128.5 167.8v.3"/>
<path d="M128.5 169.1v.3M128.5 170.5v.3M128.5 171.8v.4M128.5 173.2v.3M129.5 173.5h.3M130.8 173.5h.4M132.2 173.5h.3M133.5 173.5h.4M134.9 173.5h.3M136.3 173.5h.3M137.6 173.5h.4M139 173.5h.3"/>
<path d="M140.3 173.5h.1M140.4 160.6v.4M140.4 162v.3M140.4 163.4v.3M140.4 164.7v.3M140.4 166.1v.3M140.4 167.4v.4M140.4 168.8v.3M140.4 170.1v.4M140.4 171.5v.3M140.4 172.8v.4M271.9 179.9h.5"/>
<path d="M272.7 179.1h-.8v1.5M32.3 195.6l.3-.3v1.5M63.7 195.5l.3-.2h.2l.3 .2v.3l-.5 .3-.3 .4v.3h.8M95.4 195.5l.2-.2h.3l.2 .2v.3l-.3 .2 .3 .3v.2l-.2 .3h-.3l-.2-.3M127.9 196h-.8l.8-.7v1.5M159.5 195.3h-.7v.7l.2-.1a.5 .5 0 0 1 .5 .6l-.2 .3h-.3l-.2-.3M191.3 195.5l-.3-.2h-.2l-.3 .2v1l.3 .3h.2l.3-.3v-.2l-.3-.3h-.5M222.2 195.3h.8l-.4 1.5M254.1 195.3l-.2 .2v.3l.7 .5v.2l-.2 .3h-.3l-.2-.3v-.2l.7-.5v-.3l-.2-.2z"/>
</g>
<text font-size="5" x="241.8" y="182">INVENTEC</text>
<text font-size="2.5" x="244" y="186.3">Piaget 1.0 DIS</text>
<g font-size="2.3">
<text x="41.6" y="73.6">2A(80mils)</text>
<text x="132.6" y="133.9">3A(120mils)</text>
</g>
<g font-size="1.9">
<text x="244" y="188.2">POWER</text>
<text x="239.6" y="192.2">A3</text>
<text x="244.3" y="192.3">CS</text>
<text x="250.8" y="192.2">1310A22523-0-MTRA03</text>
</g>
<g font-size="1.6" fill="#f00">
<text x="195.9" y="27">R339</text>
<text x="212.2" y="29.6">SYS_PWRGD</text>
<text x="138" y="35.7">PWR_GOOD_3</text>
<text x="161.7" y="34.7">R338</text>
<text x="195.5" y="31.9">0_5%</text>
<text x="161.5" y="37.4">0_5%</text>
<text x="198" y="37.7">1</text>
<text x="198" y="40.5">2</text>
<text x="199.6" y="40.9">1uF_6.3V</text>
<text x="199.7" y="36.4">C531</text>
<text x="242.7" y="41.6">2</text>
<text x="245" y="41.6">1</text>
<text x="245.1" y="39.1">C524</text>
<text x="116.7" y="47.9">C1343</text>
<text x="161.3" y="47.5">P_CORE_NB_DL</text>
<text x="175.9" y="43">U24</text>
<text x="227.7" y="47.9">80.6K_1%</text>
<text x="231.3" y="45.9">R333</text>
<text x="239.8" y="43">1000pF_50V</text>
<text x="115.7" y="48.6">1</text>
<text x="115.7" y="51.3">2</text>
<text x="117.5" y="52.4">1uF_6.3V</text>
<text x="147.6" y="51.7">R328</text>
<text x="156.5" y="51.5">C526</text>
<text x="189.8" y="49.5">P_CORE_NB_REF</text>
<text x="209.2" y="48.2">NB_SKIP#</text>
<text x="242.2" y="51.2">R332</text>
<text x="134.8" y="57.9">R1212</text>
<text x="147.5" y="54.5">0_5%</text>
<text x="151.5" y="55.4">0.22uF_16V</text>
<text x="154.1" y="54">2</text>
<text x="156.4" y="54">1</text>
<text x="222.5" y="54.8">R1211</text>
<text x="222.5" y="56.8">0402_OPEN</text>
<text x="239.9" y="54.5">0402_OPEN</text>
<text x="81" y="65.3">4.7uF_25V 2</text>
<text x="83.7" y="61.8">C1382</text>
<text x="89.3" y="62.6">1</text>
<text x="95.5" y="61.3">C1383</text>
<text x="95.5" y="62.6">1</text>
<text x="95.5" y="65.3">2</text>
<text x="96.8" y="65.7">4.7uF_25V</text>
<text x="100.1" y="62.6">1</text>
<text x="100.1" y="65.3">2</text>
<text x="102.5" y="61.8">C1342</text>
<text x="106.3" y="62.6">1</text>
<text x="106.3" y="65.3">2</text>
<text x="111.3" y="62.7">C1345</text>
<text x="133.7" y="60.6">100K_1%</text>
<text x="180.2" y="65.3">0_5%</text>
<text x="180.3" y="62.6">R324</text>
<text x="210.5" y="65.7">1</text>
<text x="210.9" y="65.3">C1344</text>
<text x="222.6" y="65.6">R1214</text>
<text x="224.9" y="61.1">R1213</text>
<text x="225.2" y="63.8">0_5%</text>
<text x="240.2" y="62.2">NBV_BUF</text>
<text x="210.5" y="68.4">2</text>
<text x="211.7" y="68.4">100pF_50V</text>
<text x="222.6" y="68.8">0402_OPEN</text>
<text x="79.8" y="77.9">L37</text>
<text x="112.2" y="73.9">Q1024</text>
<text x="117.4" y="77.2">2</text>
<text x="117.4" y="75.6">1</text>
<text x="77.7" y="78.7">1</text>
<text x="83.8" y="78.7">2</text>
<text x="108" y="78.3">5</text>
<text x="108" y="79.8">6</text>
<text x="108" y="81.6">7</text>
<text x="117.4" y="78.7">8</text>
<text x="117.4" y="83.3">3</text>
<text x="57" y="88.1">C599</text>
<text x="65" y="84.3">1</text>
<text x="65" y="89.2">2</text>
<text x="74.6" y="87.4">R330</text>
<text x="85.5" y="87.4">R331</text>
<text x="95.2" y="87.4">R1215</text>
<text x="108" y="84.5">4</text>
<text x="73.3" y="90.2">1.5K_1%</text>
<text x="83.7" y="90.2">5.76K_1%</text>
<text x="98.6" y="92.1">1</text>
<text x="98.6" y="94.8">2</text>
<text x="101" y="91.4">C1346</text>
<text x="70.7" y="106.7">0.22uF_16V</text>
<text x="73.3" y="105.3">2</text>
<text x="75.6" y="105.3">1</text>
<text x="75.7" y="102.8">C525</text>
<text x="112.5" y="123.2">1</text>
<text x="112.5" y="125.9">2</text>
<text x="114.9" y="122.4">C1062</text>
<text x="99.4" y="131.7">C1053</text>
<text x="97" y="132.5">1</text>
<text x="97" y="135.2">2</text>
<text x="110.4" y="135.8">8</text>
<text x="110.4" y="137.3">7</text>
<text x="112.3" y="136.2">D</text>
<text x="113.2" y="134.1">Q1018</text>
<text x="117.2" y="136.2">S</text>
<text x="119.5" y="135.8">1</text>
<text x="119.5" y="137.3">2</text>
<text x="78" y="141.1">U1008</text>
<text x="110.3" y="139.3">6</text>
<text x="110.4" y="140.5">5</text>
<text x="113.7" y="141.2">G</text>
<text x="119.5" y="140.5">4</text>
<text x="119.5" y="138.9">3</text>
<text x="145.1" y="143.8">1</text>
<text x="188.5" y="141.8">PWR_GOOD_3</text>
<text x="208.6" y="142.4">U33</text>
<text x="43.9" y="145">PWR_GOOD_3</text>
<text x="132.4" y="148">R1088</text>
<text x="145.1" y="148">2</text>
<text x="146.8" y="145.1">C1061</text>
<text x="176.2" y="148">1</text>
<text x="178.6" y="147.2">C1574</text>
<text x="184.2" y="147.9">1</text>
<text x="189.5" y="148.4">C635</text>
<text x="190.2" y="149.9">10uF_10V</text>
<text x="231.4" y="149.5">9.1K_1%</text>
<text x="232" y="147.2">R411</text>
<text x="99.2" y="153.5">R1086</text>
<text x="109.7" y="150.7">SYS_PWRGD</text>
<text x="176.2" y="150.7">2</text>
<text x="184.3" y="150.9">2</text>
<text x="238.9" y="151.1">1</text>
<text x="241.8" y="152.4">C633</text>
<text x="242.6" y="154.4">10uF_10V</text>
<text x="132.4" y="160.5">R1089</text>
<text x="231.2" y="160">10K_1%</text>
<text x="231.3" y="158.1">R449</text>
<text x="238.9" y="156">2</text>
</g>
<g font-size="1.6" fill="#00f">
<text x="113.4" y="39.3">+V5A</text>
<text x="85.8" y="48.6">+VBATR</text>
<text x="169.5" y="58.5">MAX_MAX8792ETD+T_DFN_14P</text>
<text x="110.6" y="64.7">0603_OPEN</text>
<text x="34.4" y="68.8">+VCC_CORE_NB</text>
<text x="102.2" y="67.8">0402_OPEN</text>
<text x="72.7" y="80.6">CYNTEC_PCMC063_3R3</text>
<text x="51.5" y="89.9">220uF_2.5V</text>
<text x="90.6" y="85.5">0402_OPEN</text>
<text x="110.9" y="88">FDS6900AS</text>
<text x="100.7" y="95.8">0402_OPEN</text>
<text x="105" y="113.8">+V1.2S</text>
<text x="96.3" y="121.6">+V5A</text>
<text x="143.8" y="124.7">+V1.1S</text>
<text x="235.5" y="124.7">+V1.5S</text>
<text x="115.1" y="126.8">4.7uF_10V</text>
<text x="184.4" y="127.4">+V1.8</text>
<text x="99.6" y="136.1">0.1uF_10V</text>
<text x="175.3" y="136.8">+V5A</text>
<text x="132.4" y="150">4.12K_1%</text>
<text x="149.5" y="148">220uF_2.5V</text>
<text x="72.2" y="153.3">RICH_RT9194PE_05P_SOT23_6P</text>
<text x="99.4" y="155.1">0_5%</text>
<text x="178.9" y="151.7">0.1uF_10V</text>
<text x="132.4" y="162.4">10K_1%</text>
</g>
<g font-size="1.6">
<text x="203.3" y="38.5">P2U</text>
<text x="241.8" y="37.7">P2U</text>
<text x="118.7" y="49.6">P2U</text>
<text x="147.9" y="56.9">P2U</text>
<text x="208.3" y="60.1">P2U</text>
<text x="180.9" y="67.1">P2U</text>
<text x="80.2" y="86.4">P2L</text>
<text x="71.1" y="97.5">Kelvin sense</text>
<text x="73.6" y="108.4">P2U</text>
<text x="233.7" y="141.5">0.2A</text>
<text x="136.4" y="152.2">P2U</text>
<text x="238.7" y="184.8">TITLE</text>
<text x="239.2" y="190.4">SIZE</text>
<text x="243.7" y="190.4">CODE</text>
<text x="251.6" y="190.4">DOC. NUMBER</text>
<text x="266.6" y="190.4">REV</text>
<text x="191.3" y="193.9">CHANGE by</text>
<text x="205.4" y="194.1">Tseng.Kempis</text>
<text x="225.9" y="194.1">19-Mar-2009</text>
<text x="244.7" y="193.9">SHEET</text>
<text x="253.9" y="194.1">11</text>
<text x="258.2" y="193.9">OF</text>
<text x="263.3" y="194.1">60</text>
</g>
<g font-size="1.2" fill="#f00">
<text x="194.6" y="28.8">2</text>
<text x="200.1" y="28.8">1</text>
<text x="160.4" y="35">1</text>
<text x="165.9" y="35">2</text>
<text x="174.9" y="46.1">2</text>
<text x="174.9" y="47.6">3</text>
<text x="174.9" y="44.6">1</text>
<text x="176.7" y="46.7">VDD</text>
<text x="176.7" y="45.2">EN</text>
<text x="181.7" y="45.2">PGOOD</text>
<text x="183.6" y="46.7">VCC</text>
<text x="187.1" y="44.6">14</text>
<text x="187.1" y="47.6">12</text>
<text x="187.1" y="46.1">13</text>
<text x="235.3" y="43.8">1</text>
<text x="146.4" y="52.1">2</text>
<text x="151.9" y="52.1">1</text>
<text x="163" y="52.1">P_CORE_NB_BST</text>
<text x="163.1" y="49.1">P_CORE_NB_LX</text>
<text x="164.6" y="50.7">P_CORE_NB_DH</text>
<text x="174.9" y="49.2">4</text>
<text x="174.9" y="53.9">7</text>
<text x="174.9" y="52.3">6</text>
<text x="174.9" y="50.7">5</text>
<text x="176.7" y="49.8">LX</text>
<text x="176.7" y="53">BST</text>
<text x="176.7" y="51.4">DH</text>
<text x="176.7" y="48.3">DL</text>
<text x="182.5" y="51.4">REFIN</text>
<text x="183.3" y="48.3">SKIP</text>
<text x="183.7" y="49.8">REF</text>
<text x="183.7" y="53">ILIM</text>
<text x="187.1" y="52.3">9</text>
<text x="187.1" y="49.2">11</text>
<text x="187.1" y="50.7">10</text>
<text x="187.1" y="53.9">8</text>
<text x="189.6" y="53.8">P_CORE_NB_FB</text>
<text x="235.3" y="49.6">2</text>
<text x="240.2" y="52.1">1</text>
<text x="247.3" y="52">2</text>
<text x="134" y="58.3">2</text>
<text x="139.5" y="58.3">1</text>
<text x="176.7" y="54.5">TON</text>
<text x="180.8" y="56">TML-PAD</text>
<text x="184.5" y="54.5">FB</text>
<text x="187.1" y="55.4">15</text>
<text x="221.5" y="54.8">1</text>
<text x="179" y="62.9">1</text>
<text x="184.5" y="62.9">2</text>
<text x="221.5" y="60.2">2</text>
<text x="221.5" y="64.1">1</text>
<text x="224.1" y="61.4">1</text>
<text x="229.7" y="61.4">2</text>
<text x="221.5" y="69.5">2</text>
<text x="73.3" y="87.8">2</text>
<text x="79" y="87.8">1</text>
<text x="84.3" y="87.8">2</text>
<text x="89.8" y="87.8">1</text>
<text x="100.4" y="84.2">1</text>
<text x="100.4" y="89.8">2</text>
<text x="215.2" y="137.8">9</text>
<text x="78.5" y="144">1</text>
<text x="89.3" y="144">6</text>
<text x="204.4" y="142.4">3</text>
<text x="204.4" y="140.8">2</text>
<text x="204.4" y="139.3">1</text>
<text x="204.4" y="144">4</text>
<text x="206.2" y="143">VIN</text>
<text x="206.2" y="141.5">EN</text>
<text x="206.2" y="139.9">POK</text>
<text x="210.7" y="143">VOUT</text>
<text x="211.4" y="140.1">GND</text>
<text x="211.4" y="138.5">GND</text>
<text x="212.4" y="141.5">FB</text>
<text x="215.2" y="142.4">6</text>
<text x="215.2" y="139.3">8</text>
<text x="215.2" y="140.8">7</text>
<text x="215.2" y="144">5</text>
<text x="78.5" y="147.1">2</text>
<text x="80.4" y="144.6">EN</text>
<text x="80.4" y="147.7">GND</text>
<text x="85.7" y="144.6">VCC</text>
<text x="86.2" y="147.7">DRI</text>
<text x="89.3" y="147.1">5</text>
<text x="95.1" y="150">1</text>
<text x="100.7" y="150">2</text>
<text x="131.4" y="148">1</text>
<text x="206.2" y="144.6">VCNTL</text>
<text x="212.3" y="144.6">NC</text>
<text x="231.2" y="144.4">1</text>
<text x="78.5" y="150.1">3</text>
<text x="80.4" y="150.8">FB</text>
<text x="83.8" y="150.8">PGOOD</text>
<text x="89.3" y="150.1">4</text>
<text x="131.4" y="153.4">2</text>
<text x="231.5" y="155.3">1</text>
<text x="231.5" y="151.4">2</text>
<text x="131.4" y="160.3">1</text>
<text x="131.4" y="165.9">2</text>
<text x="231.8" y="162">2</text>
</g>
<g font-size="1.2" fill="#00f">
<text x="203" y="29">10-,11-,40-</text>
<text x="150.1" y="34.2">8-,9-,10-,11-,14-</text>
<text x="96.6" y="41.9">7-,9-,10-,11-,12-,13-,14-,35-,44-,57-</text>
<text x="196.7" y="45.8">8792GND</text>
<text x="203.9" y="47.6">10-</text>
<text x="70.9" y="51.2">5-,7-,9-,10-,12-,13-,14-,35-,40-,57-</text>
<text x="235" y="61.6">10-</text>
<text x="249.5" y="61.4">8792GND</text>
<text x="38.9" y="71.4">19-</text>
<text x="192" y="70.7">8792GND</text>
<text x="207.5" y="75.3">8792GND</text>
<text x="218.4" y="75.3">8792GND</text>
<text x="92.3" y="116.5">9-,15-,18-,19-,27-,36-,37-,57-</text>
<text x="79.6" y="124.3">7-,9-,10-,11-,12-,13-,14-,35-,44-,57-</text>
<text x="130.4" y="127.4">24-,25-,26-,27-,28-,29-,30-,57-</text>
<text x="187" y="130.4">10-,12-,13-,18-,19-,20-,21-,22-,23-,57-</text>
<text x="236.2" y="127.4">54-</text>
<text x="180.2" y="134.3">7-,9-,10-,11-,12-,13-,14-,35-,44-,57-</text>
<text x="200.7" y="136">ANPEC_APL5910KAI_TRL_SOP_8P</text>
<text x="112" y="142.9">FDMC8296</text>
<text x="201.4" y="142.2">8-,9-,10-,11-,14-</text>
<text x="56.8" y="145.3">8-,9-,10-,11-,14-</text>
<text x="100.5" y="150.1">10-,11-,40-</text>
</g>
<g font-size=".8" fill="#f00">
<text x="114.9" y="75.6">D1</text>
<text x="109.3" y="78.5">S1_D2</text>
<text x="115.7" y="78.7">G1</text>
<text x="115.7" y="83.3">G2</text>
<text x="109.3" y="84.7">S2</text>
</g>
</svg>
